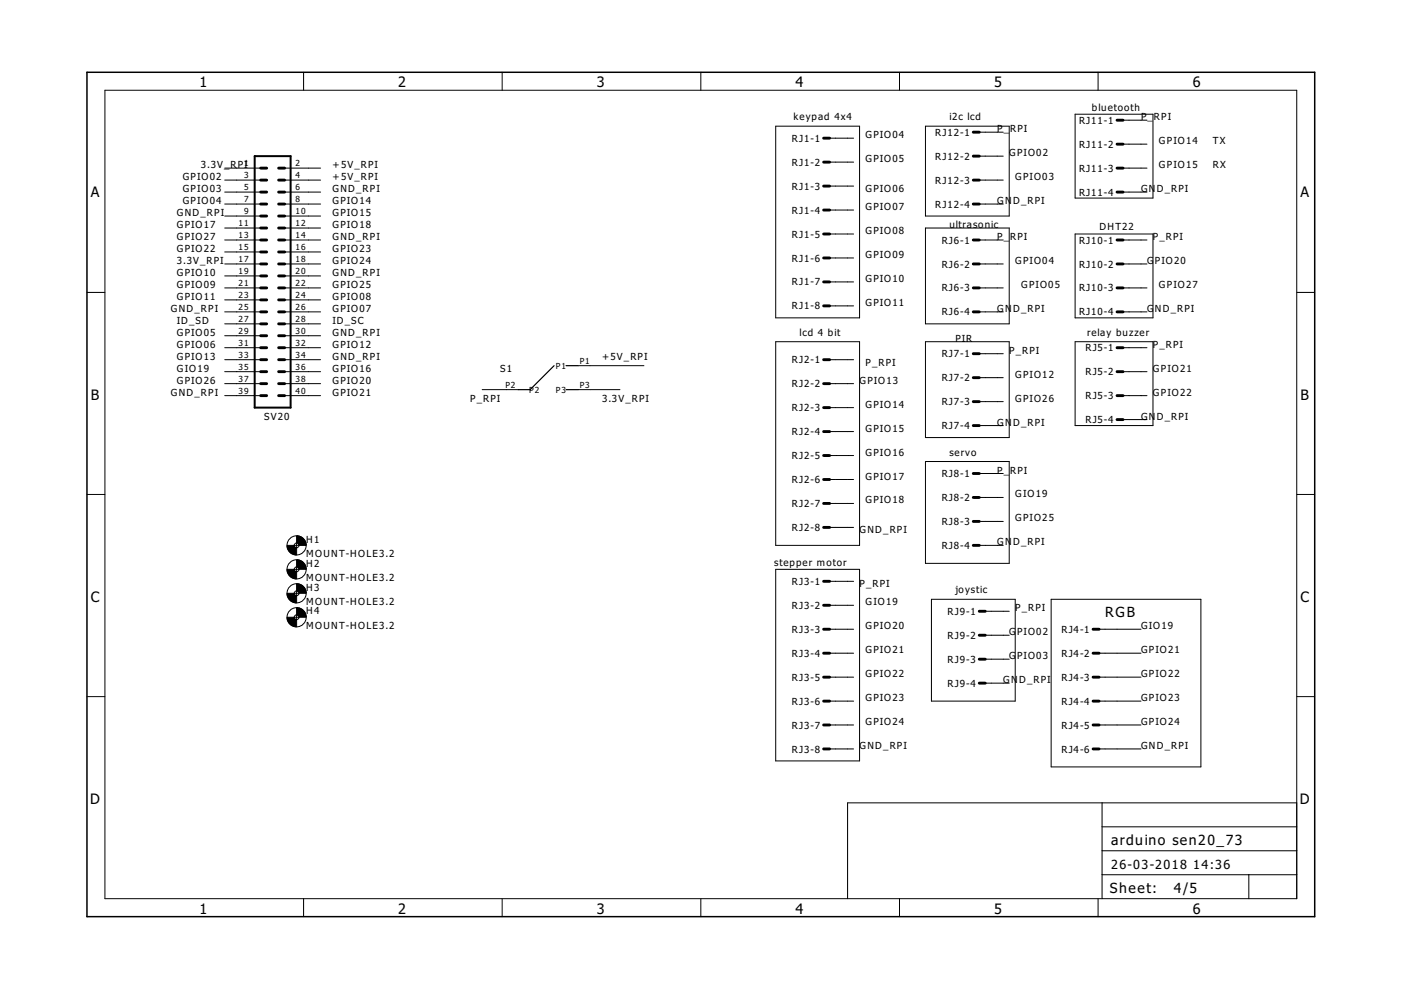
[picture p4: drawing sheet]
<svg xmlns="http://www.w3.org/2000/svg" width="297mm" height="210mm" viewBox="0 0 297 210" stroke-linecap="round" stroke-linejoin="round" font-family="sans-serif">
<g fill="none" stroke="#000" stroke-width=".21">
<path d="M22.2 19.1h252.7v171.4h-252.7zM64.4 15.3v3.8M106.5 15.3v3.8M148.6 15.3v3.8M190.7 15.3v3.8M232.8 15.3v3.8M47.6 35.6h7.7M47.6 38.2h7.7M60.3 35.6h7.7M60.3 38.2h7.7M164.5 26.8h17.7v40.6h-17.7zM175.9 29.3h5.1"/>
<path d="M175.9 34.4h5.1M175.9 39.5h5.1M196.2 26.8h17.8v19h-17.8zM207.6 38.2h5.1M207.6 28h5.1M207.6 33.1h5.1M227.9 24.2h16.6v17.8h-16.6zM238.1 35.6h5.1M238.1 25.5h5.1M238.1 30.6h5.1M47.6 48.3h7.7M47.6 45.8h7.7"/>
<path d="M47.6 40.7h7.7M47.6 43.3h7.7M47.6 50.9h7.7M47.6 53.4h7.7M47.6 56h7.7M47.6 58.5h7.7M60.3 48.3h7.7M60.3 45.8h7.7M60.3 40.7h7.7M60.3 43.3h7.7M60.3 50.9h7.7M60.3 53.4h7.7"/>
<path d="M60.3 56h7.7M60.3 58.5h7.7M175.9 49.6h5.1M175.9 44.5h5.1M175.9 54.7h5.1M175.9 59.8h5.1M196.2 48.3h17.8v20.4h-17.8zM207.6 43.3h5.1M207.6 50.9h5.1M207.6 56h5.1M227.9 49.6h16.6v17.8h-16.6zM238.1 40.7h5.1"/>
<path d="M238.1 50.9h5.1M238.1 56h5.1M18.4 62h3.8M47.6 68.7h7.7M47.6 61h7.7M47.6 63.6h7.7M47.6 66.1h7.7M47.6 71.2h7.7M47.6 73.7h7.7M47.6 76.3h7.7M47.6 78.8h7.7M60.3 68.7h7.7"/>
<path d="M60.3 61h7.7M60.3 63.6h7.7M60.3 66.1h7.7M60.3 71.2h7.7M60.3 73.7h7.7M60.3 76.3h7.7M60.3 78.8h7.7M122.6 77.5h13.9M164.5 72.5h17.7v43.1h-17.7zM175.9 76.3h5.1M175.9 64.9h5.1M196.2 72.5h17.8v20.3h-17.8z"/>
<path d="M207.6 61h5.1M207.6 66.1h5.1M207.6 75h5.1M227.9 72.5h16.6v17.7h-16.6zM238.1 61h5.1M238.1 66.1h5.1M238.1 73.7h5.1M238.1 78.8h5.1M274.9 62h3.8M47.6 81.3h7.7M47.6 83.9h7.7M60.3 81.3h7.7"/>
<path d="M60.3 83.9h7.7M102.2 82.6h7.7M122.6 82.6h8.8M175.9 81.3h5.1M175.9 86.4h5.1M175.9 91.5h5.1M175.9 96.6h5.1M196.2 97.9h17.8v21.5h-17.8zM207.6 90.2h5.1M207.6 80.1h5.1M207.6 85.2h5.1M238.1 83.9h5.1"/>
<path d="M238.1 89h5.1M18.4 104.8h3.8M62.4 115.6h1M62.9 115.1v1M175.9 101.7h5.1M175.9 106.7h5.1M175.9 111.8h5.1M207.6 115.6h5.1M207.6 100.4h5.1M207.6 105.5h5.1M207.6 110.6h5.1M274.9 104.8h3.8"/>
<path d="M62.4 120.7h1M62.4 125.8h1M62.4 130.9h1M62.9 120.2v1M62.9 125.3v1M62.9 130.4v1M164.5 120.7h17.7v40.6h-17.7zM175.9 123.3h5.1M175.9 128.3h5.1M175.9 133.4h5.1M175.9 138.5h5.1M197.5 127.1h17.7v21.6h-17.7z"/>
<path d="M208.9 129.6h5.1M208.9 134.7h5.1M208.9 139.8h5.1M222.9 127.1h31.7v35.5h-31.7zM233 133.4h8.9M233 138.5h8.9M18.4 147.7h3.8M175.9 148.7h5.1M175.9 143.6h5.1M175.9 153.7h5.1M175.9 158.8h5.1M208.9 144.8h5.1"/>
<path d="M233 148.7h8.9M233 143.6h8.9M233 153.7h8.9M233 158.8h8.9M274.9 147.7h3.8M233.7 170.2v20.3M233.7 175.3h41.2M274.9 170.2h-95.2v20.3M64.4 190.5v3.9M106.5 190.5v3.9M148.6 190.5v3.9M190.7 190.5v3.9"/>
<path d="M232.8 190.5v3.9M233.7 185.5h41.2M233.7 180.4h41.2M264.8 185.5v5"/>
<circle cx="62.9" cy="115.6" r="2.03"/>
<circle cx="62.9" cy="115.6" r=".51"/>
<circle cx="62.9" cy="130.9" r="2.03"/>
<circle cx="62.9" cy="125.8" r="2.03"/>
<circle cx="62.9" cy="120.7" r="2.03"/>
<circle cx="62.9" cy="130.9" r=".51"/>
<circle cx="62.9" cy="125.8" r=".51"/>
<circle cx="62.9" cy="120.7" r=".51"/>
</g>
<path d="M18.4 15.3h260.3v179.1h-260.3z" fill="none" stroke="#000" stroke-width=".32"/>
<path d="M54 33.1h7.6v53.3h-7.6z" fill="none" stroke="#000" stroke-width=".42"/>
<g fill="none" stroke="#000" stroke-width=".61">
<path d="M55.3 38.2h1.2M55.3 35.6h1.2M59.1 38.2h1.2M59.1 35.6h1.2M174.6 29.3h1.3M174.6 34.4h1.3M174.6 39.5h1.3M206.4 38.2h1.2M206.4 28h1.2M206.4 33.1h1.2M236.8 35.6h1.3M236.8 25.5h1.3"/>
<path d="M236.8 30.6h1.3M55.3 45.8h1.2M55.3 43.3h1.2M55.3 40.7h1.2M55.3 48.3h1.2M55.3 50.9h1.2M55.3 53.4h1.2M55.3 56h1.2M55.3 58.5h1.2M59.1 45.8h1.2M59.1 43.3h1.2M59.1 40.7h1.2"/>
<path d="M59.1 48.3h1.2M59.1 50.9h1.2M59.1 53.4h1.2M59.1 56h1.2M59.1 58.5h1.2M174.6 44.5h1.3M174.6 49.6h1.3M174.6 54.7h1.3M174.6 59.8h1.3M206.4 43.3h1.2M206.4 50.9h1.2M206.4 56h1.2"/>
<path d="M236.8 40.7h1.3M236.8 50.9h1.3M236.8 56h1.3M55.3 61h1.2M55.3 63.6h1.2M55.3 66.1h1.2M55.3 68.7h1.2M55.3 71.2h1.2M55.3 73.7h1.2M55.3 76.3h1.2M55.3 78.8h1.2M59.1 61h1.2"/>
<path d="M59.1 63.6h1.2M59.1 66.1h1.2M59.1 68.7h1.2M59.1 71.2h1.2M59.1 73.7h1.2M59.1 76.3h1.2M59.1 78.8h1.2M174.6 76.3h1.3M174.6 64.9h1.3M206.4 61h1.2M206.4 66.1h1.2M206.4 75h1.2"/>
<path d="M236.8 61h1.3M236.8 66.1h1.3M236.8 73.7h1.3M236.8 78.8h1.3M55.3 81.3h1.2M55.3 83.9h1.2M59.1 81.3h1.2M59.1 83.9h1.2M174.6 81.3h1.3M174.6 86.4h1.3M174.6 91.5h1.3M174.6 96.6h1.3"/>
<path d="M206.4 80.1h1.2M206.4 85.2h1.2M206.4 90.2h1.2M236.8 83.9h1.3M236.8 89h1.3M174.6 101.7h1.3M174.6 106.7h1.3M174.6 111.8h1.3M206.4 100.4h1.2M206.4 105.5h1.2M206.4 110.6h1.2M206.4 115.6h1.2"/>
<path d="M174.6 123.3h1.3M174.6 128.3h1.3M174.6 133.4h1.3M174.6 138.5h1.3M207.6 129.6h1.3M207.6 134.7h1.3M207.6 139.8h1.3M231.8 133.4h1.2M231.8 138.5h1.2M174.6 143.6h1.3M174.6 148.7h1.3M174.6 153.7h1.3"/>
<path d="M174.6 158.8h1.3M207.6 144.8h1.3M231.8 143.6h1.2M231.8 148.7h1.2M231.8 153.7h1.2M231.8 158.8h1.2"/>
</g>
<g fill="#000" stroke="#000" stroke-width=".21">
<path d="M60.9 115.6h1.5l.1 .3 .4 .2v1.6a1.97 1.97 0 0 1-2-2.1z" fill-rule="evenodd"/>
<path d="M62.9 113.6a2 2 0 0 1 2 2h-1.5l-.2-.4-.3-.1z" fill-rule="evenodd"/>
<path d="M60.9 120.7h1.5l.1 .3 .4 .2v1.5a2 2 0 0 1-2-2z" fill-rule="evenodd"/>
<path d="M60.9 125.8h1.5l.1 .3 .4 .2v1.5a2 2 0 0 1-2-2z" fill-rule="evenodd"/>
<path d="M60.9 130.9h1.5l.1 .3 .4 .2v1.5a2 2 0 0 1-2-2z" fill-rule="evenodd"/>
<path d="M62.9 118.7a2 2 0 0 1 2 2h-1.5l-.2-.4-.3-.1z" fill-rule="evenodd"/>
<path d="M62.9 123.8a2 2 0 0 1 2 2h-1.5l-.2-.4-.3-.1z" fill-rule="evenodd"/>
<path d="M62.9 128.8a2 2 0 0 1 2 2.1h-1.5l-.2-.4-.3-.1z" fill-rule="evenodd"/>
</g>
<path d="M117.5 77.5l-5.1 5.1h-2.5M120 77.5h2.6M120 82.6h2.6" fill="none" stroke="#000" stroke-width=".25"/>
<g font-size="3.7">
<text x="42.3" y="18.5">1</text>
<text x="84.4" y="18.5">2</text>
<text x="126.5" y="18.5">3</text>
<text x="168.7" y="18.5">4</text>
<text x="210.8" y="18.5">5</text>
<text x="252.9" y="18.5">6</text>
<text x="19.2" y="41.9">A</text>
<text x="275.7" y="41.9">A</text>
<text x="19.3" y="84.7">B</text>
<text x="275.8" y="84.7">B</text>
<text x="19.2" y="127.6">C</text>
<text x="275.7" y="127.6">C</text>
<text x="19.1" y="170.4">D</text>
<text x="275.6" y="170.4">D</text>
<text x="42.3" y="193.7">1</text>
<text x="84.4" y="193.7">2</text>
<text x="126.5" y="193.7">3</text>
<text x="168.7" y="193.7">4</text>
<text x="210.8" y="193.7">5</text>
<text x="252.9" y="193.7">6</text>
</g>
<g font-size="3.6">
<text x="234.3" y="130.9">RGB</text>
<text x="235.6" y="179.1">arduino sen20_73</text>
<text x="235.3" y="189.4">Sheet:</text>
<text x="248.9" y="189.3">4/5</text>
</g>
<g font-size="3.2">
<text x="235.6" y="184.2">26-03-2018</text>
<text x="253" y="184.2">14:36</text>
</g>
<g font-size="2.5">
<text x="231.5" y="23.5">bluetooth</text>
<text x="168.3" y="25.5">keypad 4x4</text>
<text x="183.5" y="29.3">GPIO04</text>
<text x="198.3" y="28.8">RJ12-1</text>
<text x="201.3" y="25.5">i2c lcd</text>
<text x="211.4" y="28">P_</text>
<text x="214.2" y="28">RPI</text>
<text x="228.8" y="26.2">RJ11-1</text>
<text x="241.9" y="25.5">P_</text>
<text x="244.6" y="25.5">RPI</text>
<text x="42.6" y="35.6">3.3V_RPI</text>
<text x="70.5" y="35.6">+5V_RPI</text>
<text x="167.9" y="30.1">RJ1-1</text>
<text x="167.9" y="35.1">RJ1-2</text>
<text x="183.5" y="34.4">GPIO05</text>
<text x="198.3" y="33.9">RJ12-2</text>
<text x="214" y="33.1">GPIO02</text>
<text x="228.8" y="31.3">RJ11-2</text>
<text x="245.7" y="30.6">GPIO14</text>
<text x="245.7" y="35.6">GPIO15</text>
<text x="257.2" y="30.6">TX</text>
<text x="257.2" y="35.6">RX</text>
<text x="38.8" y="38.2">GPIO02</text>
<text x="38.8" y="40.7">GPIO03</text>
<text x="70.5" y="40.7">GND_RPI</text>
<text x="70.5" y="38.2">+5V_RPI</text>
<text x="167.9" y="40.2">RJ1-3</text>
<text x="183.5" y="40.7">GPIO06</text>
<text x="198.3" y="38.9">RJ12-3</text>
<text x="215.3" y="38.2">GPIO03</text>
<text x="228.8" y="36.4">RJ11-3</text>
<text x="228.8" y="41.5">RJ11-4</text>
<text x="241.9" y="40.7">GN</text>
<text x="245.3" y="40.7">D_RPI</text>
<text x="37.5" y="45.8">GND_RPI</text>
<text x="38.8" y="43.3">GPIO04</text>
<text x="70.5" y="43.3">GPIO14</text>
<text x="70.5" y="45.8">GPIO15</text>
<text x="167.9" y="45.3">RJ1-4</text>
<text x="183.5" y="44.5">GPIO07</text>
<text x="198.3" y="44">RJ12-4</text>
<text x="211.4" y="43.3">GN</text>
<text x="214.8" y="43.3">D_RPI</text>
<text x="37.5" y="48.3">GPIO17</text>
<text x="37.5" y="50.9">GPIO27</text>
<text x="37.5" y="53.4">GPIO22</text>
<text x="70.5" y="50.9">GND_RPI</text>
<text x="70.5" y="48.3">GPIO18</text>
<text x="70.5" y="53.4">GPIO23</text>
<text x="167.9" y="50.4">RJ1-5</text>
<text x="183.5" y="49.6">GPIO08</text>
<text x="199.7" y="51.6">RJ6-1</text>
<text x="201.3" y="48.3">ultrasonic</text>
<text x="211.4" y="50.9">P_</text>
<text x="214.2" y="50.9">RPI</text>
<text x="228.8" y="51.6">RJ10-1</text>
<text x="233.1" y="48.8">DHT22</text>
<text x="244.5" y="50.9">P_RPI</text>
<text x="37.5" y="58.5">GPIO10</text>
<text x="37.5" y="56">3.3V_RPI</text>
<text x="70.5" y="58.5">GND_RPI</text>
<text x="70.5" y="56">GPIO24</text>
<text x="167.9" y="55.5">RJ1-6</text>
<text x="183.5" y="59.8">GPIO10</text>
<text x="183.5" y="54.7">GPIO09</text>
<text x="199.7" y="56.7">RJ6-2</text>
<text x="215.3" y="56">GPIO04</text>
<text x="228.8" y="56.7">RJ10-2</text>
<text x="243.2" y="56">G</text>
<text x="244.9" y="56">PIO20</text>
<text x="37.5" y="63.6">GPIO11</text>
<text x="37.5" y="61">GPIO09</text>
<text x="70.5" y="61">GPIO25</text>
<text x="70.5" y="63.6">GPIO08</text>
<text x="167.9" y="60.5">RJ1-7</text>
<text x="167.9" y="65.6">RJ1-8</text>
<text x="183.5" y="64.8">GPIO11</text>
<text x="199.7" y="61.8">RJ6-3</text>
<text x="216.5" y="61">GPIO05</text>
<text x="228.8" y="61.8">RJ10-3</text>
<text x="245.7" y="61">GPIO27</text>
<text x="36.2" y="66.1">GND_RPI</text>
<text x="37.5" y="68.7">ID_SD</text>
<text x="37.5" y="71.2">GPIO05</text>
<text x="70.5" y="71.2">GND_RPI</text>
<text x="70.5" y="66.1">GPIO07</text>
<text x="70.5" y="68.7">ID_SC</text>
<text x="169.5" y="71.2">lcd 4 bit</text>
<text x="199.7" y="66.9">RJ6-4</text>
<text x="211.4" y="66.1">GN</text>
<text x="214.8" y="66.1">D_RPI</text>
<text x="228.8" y="66.9">RJ10-4</text>
<text x="230.5" y="71.2">relay buzzer</text>
<text x="243.2" y="66.1">G</text>
<text x="244.9" y="66.1">ND_RPI</text>
<text x="37.5" y="73.7">GPIO06</text>
<text x="37.5" y="76.3">GPIO13</text>
<text x="70.5" y="76.3">GND_RPI</text>
<text x="70.5" y="73.7">GPIO12</text>
<text x="127.6" y="76.3">+5V_RPI</text>
<text x="167.9" y="77">RJ2-1</text>
<text x="183.5" y="77.5">P_RPI</text>
<text x="199.7" y="75.8">RJ7-1</text>
<text x="202.6" y="72.5">PIR</text>
<text x="214" y="75">P_RPI</text>
<text x="230.1" y="74.5">RJ5-1</text>
<text x="244.5" y="73.7">P_RPI</text>
<text x="36.2" y="83.9">GND_RPI</text>
<text x="37.5" y="78.8">GIO19</text>
<text x="37.5" y="81.4">GPIO26</text>
<text x="70.5" y="78.8">GPIO16</text>
<text x="70.5" y="81.4">GPIO20</text>
<text x="70.5" y="83.9">GPIO21</text>
<text x="106.1" y="78.8">S1</text>
<text x="167.9" y="82.1">RJ2-2</text>
<text x="182.2" y="81.4">GPIO13</text>
<text x="199.7" y="80.8">RJ7-2</text>
<text x="215.3" y="80.1">GPIO12</text>
<text x="230.1" y="79.6">RJ5-2</text>
<text x="244.5" y="78.8">GPIO21</text>
<text x="244.5" y="83.9">GPIO22</text>
<text x="56" y="89.1">SV20</text>
<text x="99.7" y="85.2">P_RPI</text>
<text x="127.6" y="85.2">3.3V_RPI</text>
<text x="167.9" y="87.2">RJ2-3</text>
<text x="183.5" y="86.4">GPIO14</text>
<text x="199.7" y="85.9">RJ7-3</text>
<text x="215.3" y="85.2">GPIO26</text>
<text x="230.1" y="84.7">RJ5-3</text>
<text x="230.1" y="89.7">RJ5-4</text>
<text x="241.9" y="89">GN</text>
<text x="245.3" y="89">D_RPI</text>
<text x="167.9" y="92.3">RJ2-4</text>
<text x="183.5" y="91.5">GPIO15</text>
<text x="199.7" y="91">RJ7-4</text>
<text x="211.4" y="90.2">GN</text>
<text x="214.8" y="90.2">D_RPI</text>
<text x="167.9" y="97.3">RJ2-5</text>
<text x="183.5" y="96.6">GPIO16</text>
<text x="183.5" y="101.7">GPIO17</text>
<text x="199.7" y="101.2">RJ8-1</text>
<text x="201.3" y="96.6">servo</text>
<text x="211.4" y="100.4">P_</text>
<text x="214.2" y="100.4">RPI</text>
<text x="167.9" y="102.4">RJ2-6</text>
<text x="167.9" y="107.5">RJ2-7</text>
<text x="183.5" y="106.7">GPIO18</text>
<text x="199.7" y="106.2">RJ8-2</text>
<text x="215.3" y="105.5">GIO19</text>
<text x="167.9" y="112.6">RJ2-8</text>
<text x="182.2" y="113.1">GND_RPI</text>
<text x="199.7" y="111.3">RJ8-3</text>
<text x="215.3" y="110.6">GPIO25</text>
<text x="64.9" y="118.1">MOUNT-HOLE3.2</text>
<text x="64.9" y="115">H1</text>
<text x="164.1" y="119.9">stepper motor</text>
<text x="199.7" y="116.4">RJ8-4</text>
<text x="211.4" y="115.6">GN</text>
<text x="214.8" y="115.6">D_RPI</text>
<text x="64.9" y="123.2">MOUNT-HOLE3.2</text>
<text x="64.9" y="120.1">H2</text>
<text x="64.9" y="125.2">H3</text>
<text x="167.9" y="124">RJ3-1</text>
<text x="182.2" y="124.5">P_RPI</text>
<text x="202.6" y="125.8">joystic</text>
<text x="64.9" y="128.3">MOUNT-HOLE3.2</text>
<text x="64.9" y="130.3">H4</text>
<text x="167.9" y="129.1">RJ3-2</text>
<text x="183.5" y="128.3">GIO19</text>
<text x="200.9" y="130.4">RJ9-1</text>
<text x="215.3" y="129.6">P_RPI</text>
<text x="64.9" y="133.3">MOUNT-HOLE3.2</text>
<text x="167.9" y="134.2">RJ3-3</text>
<text x="183.5" y="133.4">GPIO20</text>
<text x="200.9" y="135.4">RJ9-2</text>
<text x="214" y="134.7">G</text>
<text x="215.7" y="134.7">PIO02</text>
<text x="225" y="134.2">RJ4-1</text>
<text x="241.9" y="133.4">GIO19</text>
<text x="167.9" y="139.2">RJ3-4</text>
<text x="183.5" y="138.5">GPIO21</text>
<text x="183.5" y="143.6">GPIO22</text>
<text x="200.9" y="140.5">RJ9-3</text>
<text x="214" y="139.8">G</text>
<text x="215.7" y="139.8">PIO03</text>
<text x="225" y="139.2">RJ4-2</text>
<text x="241.9" y="138.5">GPIO21</text>
<text x="241.9" y="143.6">GPIO22</text>
<text x="167.9" y="144.3">RJ3-5</text>
<text x="167.9" y="149.4">RJ3-6</text>
<text x="183.5" y="148.6">GPIO23</text>
<text x="200.9" y="145.6">RJ9-4</text>
<text x="212.7" y="144.8">GN</text>
<text x="216.1" y="144.8">D_RPI</text>
<text x="225" y="144.3">RJ4-3</text>
<text x="225" y="149.4">RJ4-4</text>
<text x="241.9" y="148.6">GPIO23</text>
<text x="167.9" y="154.5">RJ3-7</text>
<text x="183.5" y="153.7">GPIO24</text>
<text x="225" y="154.5">RJ4-5</text>
<text x="241.9" y="153.7">GPIO24</text>
<text x="167.9" y="159.6">RJ3-8</text>
<text x="182.2" y="158.8">GND_RPI</text>
<text x="225" y="159.6">RJ4-6</text>
<text x="241.9" y="158.8">GND_RPI</text>
</g>
<g font-size="2.1">
<text x="51.8" y="35.3">1</text>
<text x="62.7" y="35.3">2</text>
<text x="51.8" y="37.8">3</text>
<text x="51.8" y="40.4">5</text>
<text x="62.7" y="37.8">4</text>
<text x="62.7" y="40.4">6</text>
<text x="50.6" y="48">11</text>
<text x="51.8" y="42.9">7</text>
<text x="51.8" y="45.4">9</text>
<text x="62.7" y="42.9">8</text>
<text x="62.7" y="45.4">10</text>
<text x="62.7" y="48">12</text>
<text x="50.6" y="50.5">13</text>
<text x="50.6" y="53.1">15</text>
<text x="62.7" y="50.5">14</text>
<text x="62.7" y="53.1">16</text>
<text x="50.6" y="55.6">17</text>
<text x="50.6" y="58.1">19</text>
<text x="62.7" y="55.6">18</text>
<text x="62.7" y="58.1">20</text>
<text x="50.6" y="60.7">21</text>
<text x="50.6" y="63.2">23</text>
<text x="50.6" y="65.8">25</text>
<text x="62.7" y="60.7">22</text>
<text x="62.7" y="63.2">24</text>
<text x="62.7" y="65.8">26</text>
<text x="50.6" y="68.3">27</text>
<text x="50.6" y="70.8">29</text>
<text x="62.7" y="68.3">28</text>
<text x="62.7" y="70.8">30</text>
<text x="50.6" y="73.4">31</text>
<text x="50.6" y="75.9">33</text>
<text x="62.7" y="73.4">32</text>
<text x="62.7" y="75.9">34</text>
<text x="122.9" y="77.2">P1</text>
<text x="50.6" y="78.5">35</text>
<text x="50.6" y="81">37</text>
<text x="50.6" y="83.5">39</text>
<text x="62.7" y="78.5">36</text>
<text x="62.7" y="81">38</text>
<text x="62.7" y="83.5">40</text>
<text x="107.2" y="82.3">P2</text>
<text x="112.2" y="83.4">P2</text>
<text x="117.9" y="78.3">P1</text>
<text x="117.9" y="83.4">P3</text>
<text x="122.9" y="82.3">P3</text>
</g>
</svg>
